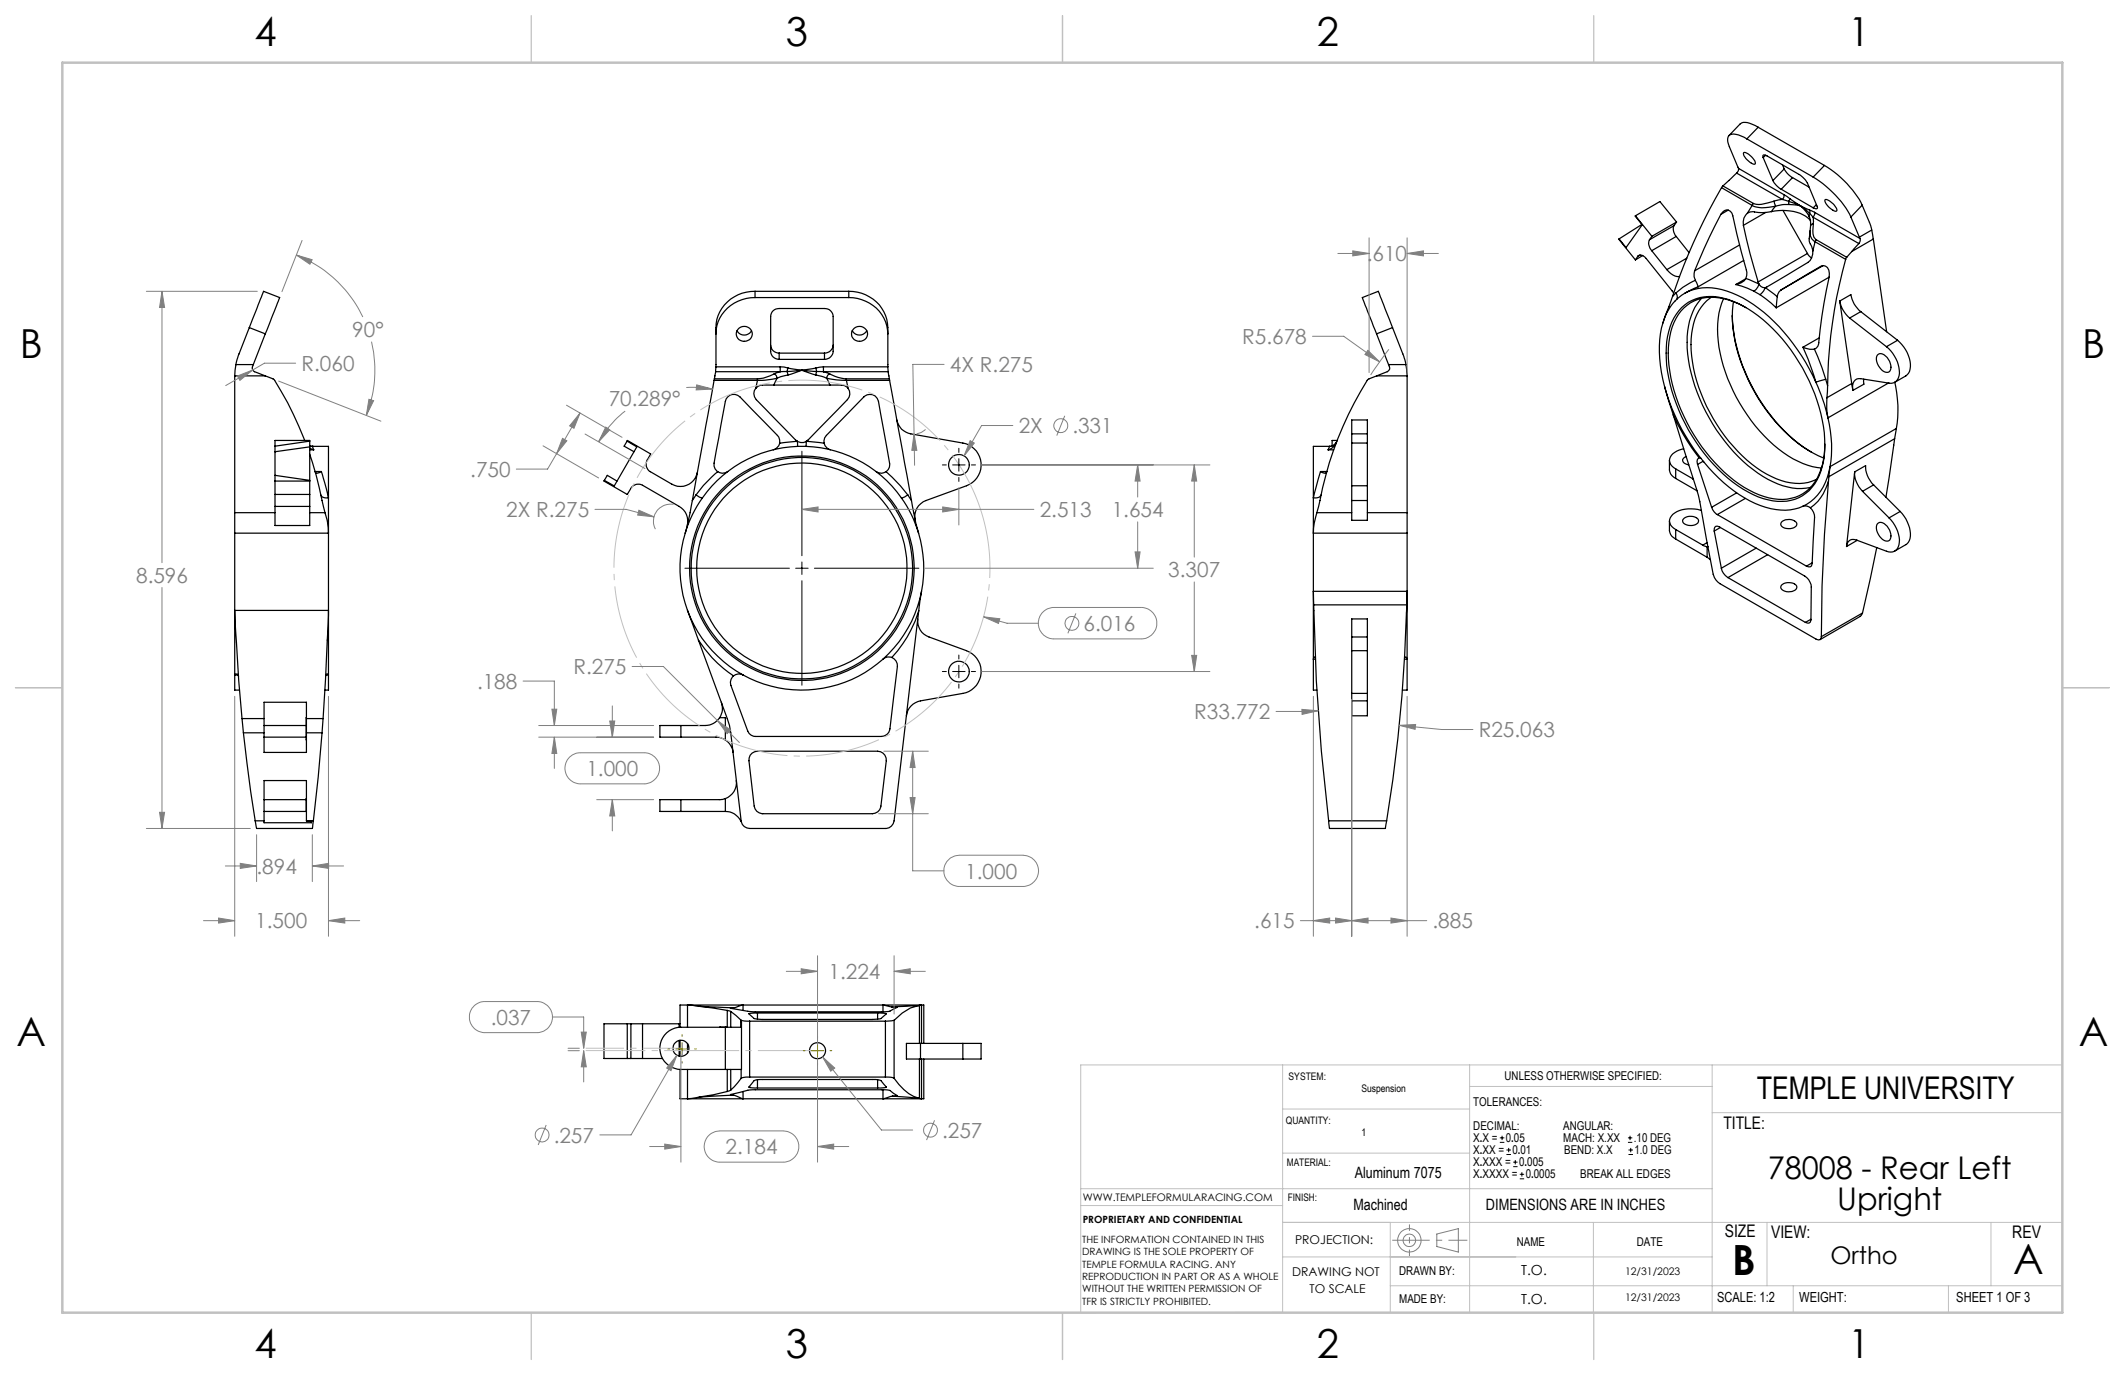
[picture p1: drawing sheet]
<svg xmlns="http://www.w3.org/2000/svg" width="432mm" height="279mm" viewBox="0 0 432 279" stroke-linecap="round" stroke-linejoin="round" font-family="sans-serif">
<g fill="none" stroke="#000" stroke-width=".25">
<path d="M349.8 38.1a118.9 118.9 0 0 0-9.9 22.1M349.8 38.1l6.2 3.6M350.1 37.8l-.3 .3M350.1 37.8l6.2 3.5M352.9 35.2l-2.8 2.6M352.9 35.2l9.3 5.3M353.3 34.2l-.1 .5-.3 .5M353.3 34.2l9.2 5.3M354.3 31a2.33 2.33 0 0 1 2.1 1.5l.3 .8a2.33 2.33 0 0 1-2.2-1.4zM355 28.2l-2.3-.9a1.2 1.2 0 0 0-1.3 .2 1.2 1.2 0 0 0-.3 1.3l2.2 5.4M355 28.2l13.4 7.8M357.3 25.9l-2.3-1a1.54 1.54 0 0 0-1.4 .3l-2.3 2.4"/>
<path d="M357.3 25.9l-2.3 2.3M357.3 25.9l13.4 7.7M358.3 32v-.5l.8 .2 6.7 3.9 1 .9 .5 .7 2 5-.3 .2-.6-.2M358.3 32l2 4.7M358.8 31.5l-.5 .5M360.3 36.7a4.3 4.3 0 0 0 1.7 1.8M362 38.5l6.4 3.7M362.2 33.5l.3 .8M362.5 39.5l1.2 .9M362.5 39.5v.5l-.3 .5M362.5 34.3a4.3 4.3 0 0 0 1.7 1.8M362.5 34.3l-2.2 2.4"/>
<path d="M364.2 36.1l-2.2 2.4M364.2 36.1l3.4 1.9M368.4 36a20.6 20.6 0 0 1 7.7 8.1M370.7 33.6a20.2 20.2 0 0 1 7.7 8.1M370.7 33.6l-2.3 2.4M153.4 59.2a7.7 7.7 0 0 0-7.9 7.4v7.9M153.4 59.2v1.3M153.4 59.2h19.1M172.5 59.2a7.7 7.7 0 0 1 7.9 7.4v7.9M172.5 59.2v1.3M329 48.5l3.3 4.3M332.3 43.9l1.4 1.8-3.3 4.6-1.4-1.8"/>
<path d="M332.3 43.9l3.4 4.1M332.3 43.9l5-2.9 3.4 4.1M332.8 52.1a1.13 1.13 0 0 1 1.7 .4l5.6 7M332.8 52.1l-.5 .7M333.3 51.8l-.5 .3M333.6 45.6l-4.6 2.9M333.8 51.9l-1.5 .9M335.2 48.7a2.01 2.01 0 0 0 .4 2.2M335.6 50.9l3.1 3.9M335.7 48l-.5 .7M338.7 54.8l.4 .4a2.54 2.54 0 0 0 2.2 1M340.1 45.9a2.15 2.15 0 0 0 .5 2.1"/>
<path d="M340.1 45.9l-4.9 2.8M340.6 59.5l.2 .8-.1 .5M340.6 59.5l-.7 .7M340.6 48l-5 2.9M340.6 48l2.6 3.3M340.7 45.1l-5 2.9M340.7 45.1l-.6 .8M342.8 52.5l-4.1 2.3M344.3 55a2.44 2.44 0 0 0 .2 2M344.5 57a13.9 13.9 0 0 0-3.9 2.5M344.5 57l.6 1.3M345.1 58.3l-2.8 1.3"/>
<path d="M349.7 43.6a1.24 1.24 0 0 1 1.3-.9 1.24 1.24 0 0 1 1.1 1.2l2.9 11.5-.2 1.2M349.7 43.6l-2.4 4.6-3 6.8M351.2 42.7l-1.5 .9M352.7 57.8l1.2 .3 2.5 1.1M353.5 49.8l-9.2 5.2M354.3 45.8l1.3 5.7 1.7 5.8M354.3 52.9l-9.2 5.4M354.7 56.7l-2 1.1M354.8 56.6l2.6 1.1M354.8 56.6a2.84 2.84 0 0 1-2.1 1.2M355.1 43.3a2.49 2.49 0 0 0-.8 2.5M356 41.7l-.9 1.6"/>
<path d="M356 41.7l.8 .4 1.2 .1 2.8-.3M356.3 41.3l-.3 .4M356.4 59.2l1.2 .7M357.3 57.3l.1 .4M357.4 57.7a1.35 1.35 0 0 0 1.3 .8M357.4 57.7a2.52 2.52 0 0 1-1 1.5M357.6 59.9l3.3 2.6M358.7 58.5l2.4 1.8M358.7 58.5l-.3 .6-.8 .8M358.8 43.2l-4.5 2.6M359.9 43a8.7 8.7 0 0 1 7.8 1.6l.2 .3M359.9 43a8.2 8.2 0 0 1-3.7 0l-1.1 .3"/>
<path d="M360.5 40.9a6.7 6.7 0 0 1-3.9 .6l-.3-.2M360.5 40.9l.3 1M360.8 41.9l-.9 1.1M361.9 58.9l8-4.7a1.25 1.25 0 0 1 1.4 .1 1.25 1.25 0 0 1 .4 1.3l-1.5 8.7-.6 5.3a1.36 1.36 0 0 1-.9 1.3M361.9 58.9l-.4 .4-.4 1M362.2 40.5l-1.7 .4M362.2 40.5l1.3 .4M362.3 42.8l5 8.7M363.5 40.9l2.3 .9M363.5 40.9v.7M363.5 41.6h-1.3l-1.4 .3M363.5 41.6l2.3 .2"/>
<path d="M363.7 40.4l2.1 1.4M363.7 40.4l-.2 .5M365.8 41.8l1.9 .9M365.8 41.8l1.1 1.1 .7 1M365.8 41.8l1.9 1.6M367.3 51.5l.8 .9M367.3 51.5l-10 5.8M367.6 43.9l.1 .2M367.6 44l.2 .6 .1 1.3M367.7 42.7l1 .4M367.7 42.7v.7M367.7 43.4l-.1 .5"/>
<path d="M367.7 43.4l.7 .7M367.8 47a3.8 3.8 0 0 0 .3 3.1l.3 .9M367.8 47a2.11 2.11 0 0 0 1 2.1M367.9 45.9l-.1 1.1M368.4 51a2.64 2.64 0 0 1-1.1 2.3l-8.6 5.2M368.4 44.1l.1 1.4M368.4 44.1l9.3 5.4M368.5 45.5a3.1 3.1 0 0 0 .6 3.2M368.5 45.5l-.4 .1-.2 .3M368.7 43.1l.1 .4-.4 .6M368.7 43.1l9.3 5.4M368.8 49.1l-.4 1.9"/>
<path d="M368.8 49.1l6.2 3.6M369.1 48.7l-.3 .4M369.1 48.7l6.1 3.6M369.1 41.6l-.7 .6M370.5 54l-8.6 4.9M370.8 40.6a2.33 2.33 0 0 1 2.2 1.4l.2 .5v.4a2.41 2.41 0 0 1-2.1-1.4zM371.7 56.3l-10.8 6.2M375 52.7a102 102 0 0 0-3.6 25.7M375.2 52.3l-.2 .4M376.1 44.1l1.7 4.1M376.3 51.1l-1.1 1.2M377.7 49.5l-1.4 1.6"/>
<path d="M377.8 48.2l.2 .3M378 48.5v.4l-.3 .6M378.4 41.7l1.6 3.8 .3 1.2M378.4 41.7l-2.3 2.4M380.3 46.7l.3 1.9M380.3 46.7l-2.5 1.5M380.6 48.6l-4.3 2.5M380.6 48.6l2.8 18.8M47.7 76.4v27.8M47.7 76.4h6.2M47.9 74.1l-.2 2.3M47.9 74.1h3.6"/>
<path d="M50.7 66.6l-2.3 5.8-.5 1.7M50.7 66.6l2.9-7.4 3.2 1.3-2.9 7.3M50.7 66.6l3.2 1.2M51.5 74.1l-.2 .8 .2 .5 2.4 1M53.9 76.4l1.7 .6a61.9 61.9 0 0 1 6.3 12.5M53.9 67.8l-2.4 6.3M145.1 77.3l-4.4 24.4M145.1 77.3h8.8M145.2 77l-.1 .3M145.2 77h8.7M145.4 75.5l-.2 1.5M145.4 75.5h13.1"/>
<path d="M145.5 74.5l-.1 1M145.5 74.5h13M149.8 67.2a1.69 1.69 0 0 0 2.9 0M150.1 66.7a1.59 1.59 0 0 1 2.2-.1 1.59 1.59 0 0 1 .3 2.1 1.59 1.59 0 0 1-2.1 .5 1.47 1.47 0 0 1-.4-2.5zM153.4 60.5a7.7 7.7 0 0 0-7.9 7.3M153.4 60.5h19.1M153.6 78.9a1.72 1.72 0 0 0 .1 2.3l8.3 8.5M153.9 77.3l-.3 1.6M153.9 77v.3M156.6 70.1a1.69 1.69 0 0 0 1.7 1.7M157.2 78.2h-1a3.1 3.1 0 0 0-2.6 .7M157.2 78.2h11.4"/>
<path d="M157.3 76l-2.2 .8-1.2 .2M157.3 76a.91 .91 0 0 1 .6 .9M157.9 76.9l-2.5 .4h-1.5M157.9 76.9l-.7 1.3M158.3 73a1.69 1.69 0 0 1-1.7-1.6v-7.1a1.63 1.63 0 0 1 1.7-1.6h9.2a1.69 1.69 0 0 1 1.8 1.6v7.1a1.75 1.75 0 0 1-1.8 1.6M158.3 73h9.2M158.3 71.8v1.2M158.3 71.8h9.2M158.5 74.5l1.6 .3M158.5 75.5l-1.2 .5M158.5 74.5v1M159.9 75.5h-1.4"/>
<path d="M159.9 75.5l.2 .7M160.1 76.2l-2.2 .7M160.1 74.8l2.8 .4M160.1 74.8l-.2 .7M162.9 75.2l-2.8 1M162.9 75.2l2.9 1M162.9 75.2l-3 .3M162.9 75.2l3 .3M165.8 74.8l-2.9 .4M165.8 74.8l.1 .7M165.8 76.2l2.2 .7M165.9 75.5l-.1 .7"/>
<path d="M165.9 75.5h1.4M167.3 74.5l-1.5 .3M167.3 75.5l1.3 .5M167.3 74.5v1M167.3 74.5h13.1M167.3 75.5h13.2M167.5 71.8v1.2M168 76.9l.6 1.3M168 76.9l1.9 .3 2.1 .1M168.6 76l1.7 .7 1.7 .3M168.6 76a.91 .91 0 0 0-.6 .9M168.6 78.2h1.4a2.8 2.8 0 0 1 2.3 .7"/>
<path d="M169.3 70.1a1.75 1.75 0 0 1-1.8 1.7M172 77.3l.3 1.6M172 77v.3M172 77.3h8.8M172 77h8.7M172.3 78.9a1.76 1.76 0 0 1-.1 2.3l-8.4 8.5M172.5 60.5a7.7 7.7 0 0 1 7.9 7.3M173.2 67.2a1.69 1.69 0 0 0 2.9 0M173.6 66.7a1.59 1.59 0 0 1 2.1-.1 1.59 1.59 0 0 1 .3 2.1 1.59 1.59 0 0 1-2.1 .5 1.47 1.47 0 0 1-.3-2.5zM180.4 74.5l.1 1M180.5 75.5l.2 1.5M180.7 77l.1 .3"/>
<path d="M180.8 77.3l4.4 24.4M279.7 67.8l2.5 6.3M279.8 76.4l-1.7 .6a70.5 70.5 0 0 0-10.2 25.9l-.3 1.3M279.8 76.4h6.1M282.2 74.1l.1 .2a.83 .83 0 0 1-.4 1.2l-2.1 .9M282.2 74.1h3.5M283 66.6l2.3 5.8 .4 1.7M283 66.6l-2.9-7.4-3.3 1.3 2.9 7.3M283 66.6l-3.3 1.2M285.7 74.1l.2 2.3M285.9 76.4v27.8M337.9 65.6a9.3 9.3 0 0 1 12-6.8 26.9 26.9 0 0 1 13.5 9.8l3.5 5 2.1 4"/>
<path d="M337.9 65.6a24.1 24.1 0 0 0 .3 13M338.2 78.6a39.6 39.6 0 0 0 15.2 21.9 16.1 16.1 0 0 0 10.3 3.1l1.8-.4 .9-.3M338.2 78.6l1.8 5.7M339.9 60.2l-2 5.4M341.7 62.5a8.9 8.9 0 0 1 9.4-1.7 28.4 28.4 0 0 1 14.4 12.8 32.2 32.2 0 0 1 5.3 17.9 11.3 11.3 0 0 1-3.8 8.7 9.1 9.1 0 0 1-8.7 1.1 28 28 0 0 1-13.7-11.5 34 34 0 0 1-6-18 12.7 12.7 0 0 1 3.1-9.3zM345.7 60.6a13.5 13.5 0 0 0-2.9 10.1 36.1 36.1 0 0 0 14.4 25.4 14 14 0 0 0 10.6 3l.1-.1M347.7 60.4a9.8 9.8 0 0 0-4 7.4 29.1 29.1 0 0 0 5.2 18.5 28.1 28.1 0 0 0 12.1 11 9.5 9.5 0 0 0 8.1 .1M350.2 60.7a18.6 18.6 0 0 0-.4 12.3 34.6 34.6 0 0 0 13.6 19.6l2 1.1a13.1 13.1 0 0 0 4.7 1.4M352 64.1a36.2 36.2 0 0 0 12.6 25.3l3.5 2.5M352.2 61.3a27.8 27.8 0 0 0 3 15.7 33.5 33.5 0 0 0 13.2 15.1l2.2 1M354.8 62.5a12.4 12.4 0 0 0-9.8-1.6 9 9 0 0 0-5.7 7.5 27.5 27.5 0 0 0 2.9 16.2 33.5 33.5 0 0 0 13.2 15 11.5 11.5 0 0 0 10.2 1.1 9.5 9.5 0 0 0 4.9-7.2l.3-3.3M361.1 60.3l-.2 2.2"/>
<path d="M366.4 70.6l1 2.3 1.6 4.7M366.4 70.6a3.9 3.9 0 0 0 2.3 .3M368.7 70.9l1.5 3.9 .8 2.2M369 77.6a36.8 36.8 0 0 1 2.4 7.3M369.7 68.7l-3.3 1.9M371 77l-2 .6M371 77l.4 1.4M371.4 78.4l-.2 2.4M373.8 61.2a5.9 5.9 0 0 0 2 3.4M373.8 61.2l2.3-1.3a5.5 5.5 0 0 0 2 3.4M373.8 61.2l2.5 16.7M375.8 64.6l7.5 5.8"/>
<path d="M376.3 77.9l.2 1.4M376.3 77.9l-5.1 2.9M378.1 63.3l-2.3 1.3M378.1 63.3l7.5 5.8M378.7 77v1.1l-2.2 1.2M381.5 72.1a1.1 1.1 0 0 1 1.7 .3 2.66 2.66 0 0 1 .8 3.1 1.45 1.45 0 0 1-2-.8l-.6-1.2a1.55 1.55 0 0 1 .1-1.4zM383.3 70.4a6.4 6.4 0 0 1 2.5 6.4 1.63 1.63 0 0 1-1.9 1.1l-5.8-1a1.47 1.47 0 0 0-1.7 1.9l.1 .5M383.8 77.8l-12.4 7.1M385.6 69.1a6.5 6.5 0 0 1 2.4 6.4l-.7 .9-2.3 1.3a23.4 23.4 0 0 1 .3 9.4M385.6 69.1l-2.3 1.3M55.9 97.8h7M55.9 96.6l7 1"/>
<path d="M62.9 90.6l.6 .1M62.9 92.3a80.2 80.2 0 0 1 2.8 10.6l.3 1.3M62.9 91.1l.8 .3M62.9 90.8l-7 1M62.9 89.6l-7 1.1M62.9 91.4h.8M63.5 90.7l.2 .7M63.5 90.7h3.2v10.5M63.5 90.7h.1M64 95.8h1.3M65.3 95.8l-.9 .4-.4-.4M65.3 95.8l1.4 5.4"/>
<path d="M122.8 97.6l-.1 .2 4.8 2.7a2.93 2.93 0 0 1 1.4-1.9l1-.2 .7 .2 7.4 4.3a3.5 3.5 0 0 1 1.7 3.9M122.8 97.6l.6-1 2 1.2M127.4 89.6l.1-.1 4.7 2.8a3.1 3.1 0 0 0-.9 2.2l.2 .6 .4 .6 4.6 2.7a3.5 3.5 0 0 0 5.2-2.4M127.4 89.6l-.6 1.1 2 1.1M127.4 89.6l2 1.2-4.6 7.9-2-1.1M145.8 95.8a25.6 25.6 0 0 0-4.4 4.8M147.9 95.8a1.72 1.72 0 0 1-2.1 0M158.4 90.1v-.7l-.4-.9-7.6-7.9a1.75 1.75 0 0 0-3 1l-2.3 12.5a1.73 1.73 0 0 0 .7 1.7M158.4 90.1a1.93 1.93 0 0 1-1.3 1.3M162 89.7l-3.6 .4M162 89.7l.1 1M162 89.7a1.67 1.67 0 0 0 1.8 0"/>
<path d="M163.8 89.7l3.7 .4M163.8 89.7v1M167.5 90.1l.1-1.1 .3-.5 7.6-7.9a1.77 1.77 0 0 1 3 1l2.3 12.5a1.68 1.68 0 0 1-.7 1.7M167.5 90.1a1.82 1.82 0 0 0 1.2 1.3M178 95.8a1.72 1.72 0 0 0 2.1 0M180.1 95.8l2.9 2.9 1.5 1.9M182.2 85.3a3.4 3.4 0 0 0 2.9 2.9l10.6 1.8a4.5 4.5 0 0 1 3.7 4.1 4.5 4.5 0 0 1-3 4.6l-8.2 3a3.4 3.4 0 0 0-2.2 4M268.3 95.8l.9 .4 .4-.4M268.3 95.8l-1.4 5.4M268.3 95.8h1.3M269.9 91.4h1.1M270.2 90.7h.1"/>
<path d="M270.2 90.7l-.3 .7M270.2 90.7h-3.3v10.5M271.5 90.1a2.38 2.38 0 0 1-1.6 1.3M271.5 89.9l-.4 .5M271.6 89.7a1.55 1.55 0 0 1-1.4 1M271.7 89.5h-1v1.1M274.7 90v8.7M274.7 88.2v-2.9h3.1v2.9M274.7 98.7h3.1M274.7 90h3.1M274.7 88.2v1.8M274.7 98.7v3"/>
<path d="M274.7 88.2h3.1M277.8 90v8.7M277.8 88.2v1.8M277.8 98.7v3M339.2 93.6v2a2.11 2.11 0 0 0 1.3 1.6M340 84.3l2.3 7.6a72.3 72.3 0 0 1 4.4 17.5l1.5 7.5a3 3 0 0 0 1.3 1.7l19.5 11.3 .5 .1h.3l.3-.6M340 84.3a41.2 41.2 0 0 0 5.3 8.7M340.5 95.3v1.9M340.5 95.3l3.5 2M340.5 97.2l4.3 2.5M342.1 91.2a3.2 3.2 0 0 0-2.9 2.4 2.11 2.11 0 0 0 1.3 1.7M342.6 92.8a.78 .78 0 0 0-.7 .8 .78 .78 0 0 0 .8 .7l.4 .1"/>
<path d="M344 97.3l.1 .1M344.1 97.3h-.1M344.9 94.4l2.9 8.7M345.3 93a.94 .94 0 0 0-.4 1.4M345.3 93l.4 .2M346.1 93.7l-1.2 .7M371.2 80.8v2.2l.2 1.9M371.4 84.9a24 24 0 0 1 .5 9.9M371.5 97.8a9.5 9.5 0 0 1-3.6 5.4M371.5 97.8l-.8 10.7-.5 10.6-.1 10.3M371.6 96.9l-.1 .9M371.9 94.8a10.2 10.2 0 0 1-5.5 8.1"/>
<path d="M371.9 94.8l-.3 2.1M376.9 95.9a5.4 5.4 0 0 0 1.6 3.9M376.9 95.9l2.2-1.3a5.3 5.3 0 0 0 1.6 3.9M376.9 95.9l-1.7 15.2M378.5 99.8l5.4 5.4M380.7 98.5l-2.2 1.3M380.7 98.5l5.4 5.4M385 89.1l-1.8 11.9M385 89.1l-13.4 7.8M385.3 87.1l-.3 2M385.3 87.1l-13.4 7.7M47.7 108.3v15.7"/>
<path d="M47.7 104.2v4.1M47.7 108.3h19M47.7 104.2h8.2M55.9 102.9v3.9h7v-3.9M55.9 102.9v-13.4h7v13.4M55.9 100.5h7M55.9 102.9h7M62.9 104.2h3.1M65.2 100.6a1.38 1.38 0 0 0 1.5 .6M66 104.2a12.4 12.4 0 0 1 .7 4.1M66.7 108.3v15.7M66.7 101.2v7.1"/>
<path d="M139.2 108.3a24.6 24.6 0 0 0 .5 15.7M140.7 101.7l-1.5 6.6M141.4 100.6l.7 .4 .6 .2M141.4 100.6l-.7 1.1M142.7 101.2a23.6 23.6 0 0 0-3.5 7.1M142.7 101.2a24.7 24.7 0 0 1 40.5 0M183.2 101.2a23.6 23.6 0 0 1 3.5 7.1M184.5 100.6l-.7 .4-.6 .2M184.5 100.6l.7 1.1M185.2 101.7l.9 4.6 .6 2M186.7 108.3a24.5 24.5 0 0 1 .6 11.9M266.9 108.3v11.9"/>
<path d="M266.9 101.2v7.1M266.9 108.3h19M267.6 104.2a13.3 13.3 0 0 0-.7 4.1M267.6 104.2h7.1M268.4 100.6a1.31 1.31 0 0 1-1.5 .6M274.7 101.7v4h3.1v-4M274.7 101.7h3.1M277.8 104.2h8.1M285.9 108.3v11.9M285.9 104.2v4.1M339.2 105.9v2a2.11 2.11 0 0 0 1.3 1.6M340.5 107.6v1.9"/>
<path d="M340.5 107.6l5.5 3.2M340.5 109.5l6.4 3.7M342.1 105.5a2.17 2.17 0 0 1 3 .1 .88 .88 0 0 1-.9 1.1 1.85 1.85 0 0 1-2.3-.8zM345.7 103.7a6.5 6.5 0 0 0-5.8 .8 1.76 1.76 0 0 0 .6 3.1M346 110.8l.9 .3M346.9 110.3l-.9 .5M346.9 113.2l.6 .5M346.9 111.1h.1M346.9 111.1v2.1M347.8 103.1a2.61 2.61 0 0 0 1.2 1.5M348.3 107.9l.1-.8 .3-.2 .7 .2 17.3 10a2.76 2.76 0 0 1 1.4 2.2l-.1 6.7-.2 .4-.2 .2-.7-.1M348.3 107.9l1.5 7.6"/>
<path d="M349 104.6l18.1 10.4M349.6 107.2l-1.3 .7M349.8 115.5a2.9 2.9 0 0 0 1.3 1.9M351.1 117.4l15.8 9.1M352.9 100.2l-5.1 2.9M354.6 101.3l-5.6 3.3M356.9 111.4l-7.1 4.1M359.2 112.7l-8.1 4.7M362 106.1a2.09 2.09 0 0 1 3.1 .3 1.6 1.6 0 0 1-2.1 1l-.3-.1a.79 .79 0 0 1-.7-1.2zM362 118.9a2.31 2.31 0 0 1 3.1 .1 .92 .92 0 0 1-1 1.2 1.91 1.91 0 0 1-2.3-.8zM366.4 102.9a1.6 1.6 0 0 1 1.5 .3M367.9 103.2a2.71 2.71 0 0 1 .8 1.9l-.5 9.4-.1 .5-.3 .2-.7-.2"/>
<path d="M368.2 114.4l-1.1 .6M377.4 109.8l-2.2 1.3M381.4 111.3l-2.9 13.3M381.5 106.4a1.1 1.1 0 0 1 1.7 .2 2.66 2.66 0 0 1 .8 3.2 1.47 1.47 0 0 1-2-.8l-.6-1.2-.1-.8zM383.9 105.2a6.1 6.1 0 0 1 1.8 5.9 1.7 1.7 0 0 1-2.4 .9l-6-2.3a1.39 1.39 0 0 0-2.1 1.4M386.1 103.9a6.4 6.4 0 0 1 1.9 5.9l-.5 .7-2.5 1.5M386.1 103.9l-2.2 1.3M47.7 124l.8 14.3 .7 7.7M47.7 137.2l.3-.3 .3 .1 .2 .4M47.7 124v13.2M47.7 137.2v3h.9M47.7 124h19"/>
<path d="M47.7 137.2h.7M66.3 137.2h.4M66.7 124l-1 22M66.7 137.2l-.2-.3-.3 .4M66.7 124v13.2M66.7 137.2v3h-.7M139.7 124l2.2 6.1M139.7 124a24.9 24.9 0 0 0 11.3 13.2M141.9 130.1a24.5 24.5 0 0 0 7.1 7.2M141.9 130.1l6.3 17.3 2.4 19.4M151 137.2a1.73 1.73 0 0 0-2 .1M179.4 133.9a24.9 24.9 0 0 1-28.4 3.3"/>
<path d="M181.2 133.6a1.69 1.69 0 0 0-1.8 .3M181.2 133.6a1.83 1.83 0 0 1 1.2 1.8l-1.6 12.7a1.71 1.71 0 0 1-1.7 1.5h-25.6a1.7 1.7 0 0 1-1.6-1l-3.4-9.3a1.73 1.73 0 0 1 .5-2M186.5 125.8a3.5 3.5 0 0 0 2.3 3.6l7.6 2.8a4.5 4.5 0 0 1 3 4.6 4.5 4.5 0 0 1-3.7 4.1l-8.7 1.5a3.5 3.5 0 0 0-2.8 3.1M186.7 124.1a24.1 24.1 0 0 1-5.5 9.5M186.7 124.1l-5 42.7a1.77 1.77 0 0 1-1.8 1.5h-27.6a1.74 1.74 0 0 1-1.7-1.5M187.3 120.2a25.1 25.1 0 0 1-7.9 13.7M187.3 120.2l-.6 3.9M266.9 120.2v2.7M266.9 120.2v13.7M266.9 133.9v6.3h.7M266.9 120.2h19M266.9 133.9h.4"/>
<path d="M266.9 122.9a625.9 625.9 0 0 0 1.6 29.7l1.5 14.2M266.9 122.9h19M267.3 133.6l-.2-.1-.2 .4M274.7 132.2v8.7M274.7 129.4v-3.6h3.1v3.6M274.7 132.2h3.1M274.7 129.4v2.8M274.7 129.4h3.1M277.8 132.2v8.7M277.8 129.4v2.8M285.4 133.7l.3-.2 .2 .4M285.4 133.9h.5"/>
<path d="M285.9 122.9l-.1 1.1a317.3 317.3 0 0 1-4 42.8M285.9 120.2v2.7M285.9 120.2v13.7M285.9 133.9v6.3h-.9M368 125.8l-1.1 .7M378 125.3l-8.1 4.7M378.5 124.6l-.5 .6M378.5 124.6l-8.4 4.8M49.2 146l.3 2.9M49.2 146h4.5M49.5 148.9l1.4 12 1 5.9M49.5 148.9h4.2"/>
<path d="M53.7 147.4h8.5M53.7 149.8h8.5M53.7 149.8v3.1h8.6v-2.5M53.7 147.4v2.4M62.2 149.8l.1 .6M62.2 147.4v2.4M62.3 145.8v-3.1h-8.6v4.7M62.3 145.8l-.1 1.6M62.3 146h3.4M62.3 145.8v4.6M62.3 148.9h3.1M65.4 148.9l-.7 9-1 8.9"/>
<path d="M65.7 146l-.3 2.9M138.4 147.4h-4.3v2.4h4.3M138.4 149.8h7.3l.8 .1 .9 .5M138.4 147.4v2.4M146.2 145.8a3.5 3.5 0 0 1-2.9 1.6h-4.9M146.2 145.8h1.2v4.6M146.6 142.7a3.4 3.4 0 0 1-.4 3.1M147.4 150.4a3.5 3.5 0 0 1 1.5 2.5M149.6 158.6a3.4 3.4 0 0 1-2.2 3.7M152.8 153l1.1-.4h24.4a1.79 1.79 0 0 1 1.8 2l-1.1 9.2a1.71 1.71 0 0 1-1.7 1.5h-22.3a1.83 1.83 0 0 1-1.8-1.5l-1-9.2 .2-1.1zM274.7 142.4v3.1h3.1v-3.1M274.7 140.9h3.1"/>
<path d="M274.7 140.9v1.5M274.7 142.4h3.1M277.8 140.9v1.5M51.9 166.8l.2 1.5h11.4l.2-1.5M51.9 166.8h1.8M53.7 164.9h8.5M53.7 162.5h8.5M53.7 164.9v2.3h9.6v-.4M53.7 162.5v2.4M62.2 164.9h.1M62.2 162.5v2.4M62.3 162.3v-3.7h-8.6v3.9"/>
<path d="M62.3 162.3l-.1 .2M62.3 164.9v1.9h1M62.3 162.3v2.6M62.3 166.8h1.4M63.3 166.8h.1M138.4 162.5h-4.3v2.4h4.3M138.4 164.9h9M138.4 162.5v2.4M147.4 164.9a3.7 3.7 0 0 1 3.2 1.9M147.4 162.3l-.9 .2h-8.1M147.4 162.3v2.6M270 166.8l.2 1.5h11.3l.3-1.5"/>
<path d="M270 166.8h11.8M127.5 208v7.1M128.2 208h2.4M128.2 215.1h2.4M128.2 208h-5.5v7.1h5.5M128.2 208v7.1M130.6 208h7.6M130.6 208v7.1M130.6 215.1h4M138 208v.7M138 211.4v3.2M138.2 217.3v6h1.5"/>
<path d="M138.2 211.4v3.2M139.7 204.2l2.2 .3M139.7 204.2h11.3M139.7 204.2h-1.5v4.5M139.7 204.2v4.5M139.7 212.1v1.9M139.7 217.3v6M141.9 204.5l5.9 .8M141.9 204.5l7.1 .3M146.2 208.7h.1M147.4 208.7h3.1v-1h.2v9.6h-3.3M147.4 208.7h.1"/>
<path d="M147.4 208.7h-9a4.3 4.3 0 0 0-4.3 4.3 4.3 4.3 0 0 0 4.3 4.3h9M147.4 208.7v8.6M147.8 205.3l.7 .2M147.8 205.3v3.4M147.8 217.3v4.5M148.5 205.5l2.1 1.8M148.5 205.5v3.2M148.5 217.3v4.2M150.6 219.1l-2.1 2.4M150.6 207.3l1.7 .2M150.6 207.3v.4M150.6 217.3v1.8"/>
<path d="M151 204.2h28.4M151 204.2l-2 .6M151 204.2v1.1M152.2 206l1 1 1.6 .2h22.5l1.7-.2 1.1-1M152.3 218.9h-1.2l-.5 .2M152.3 218.9h27.6M152.3 207.5v11.4M152.3 207.5h27.6M153.9 205.8l-1.7 .2M153.9 205.8h24.4M153.9 205.8v1.3M153.9 219.4v1.7"/>
<path d="M178.3 205.8l1.8 .2M178.3 205.8v1.3M178.3 219.4v1.7M179.4 204.2l1.8 .4M179.4 204.2h7.9M179.4 204.2v1.4M179.9 218.9h1.1l.7 .2M179.9 207.5v11.4M181.2 204.6l1.2 .1-.8 .3a3.1 3.1 0 0 1-2.5 .6h-26l-4.7-.7 .6-.1M181.7 219.1a9.8 9.8 0 0 0 4.9 4M181.7 207.3l-1.8 .2M181.7 207.3v11.8"/>
<path d="M186.7 204.3l-5.5 .3M186.7 204.3l-1.7 .5-1.7 1-1.6 1.5M186.8 204.3h-.1M186.8 204.3v7.7M186.8 215.2v8M187 212h-2.8v3.2h2.8M187 212v3.2M187 212h8.7M187 215.2h8.7M187.3 204.2l-.5 .1M187.3 204.2h.4v7.8M187.3 204.2v7.8"/>
<path d="M187.3 215.2v8.1M187.7 215.2v8.1h-.4M195.7 212h3.7v3.2h-3.7M195.7 212v3.2M139.7 223.3h11.3M142.1 222.9l-2.4 .4M147.8 221.8l-2.8 .7-2.9 .4M148.4 222.4l3.7-.9 .8-.1h26.9a1.96 1.96 0 0 1 1.8 .8l.7 .5M148.5 222.5h.5M148.5 221.5l-.7 .3M149 222.5l-6.9 .4M149 222.5l2 .8"/>
<path d="M151 223.3h28.4M151 221.8v1.5M152.2 220.9l1-1.3 1.2-.2h23.6a1.49 1.49 0 0 1 1.5 .8l.6 .7M152.2 220.9h.1M152.2 220.9l1.7 .2M153.9 221.1h24.4M179.4 223.3h7.9M179.4 221.4v1.9M180.1 220.9l-1.8 .2M181.3 222.7l5.3 .4M181.3 222.7l-1.9 .6M182.3 222.7h-1"/>
<path d="M186.6 223.1l.2 .1M186.8 223.2l.5 .1"/>
<circle cx="194.8" cy="94.5" r="2.11"/>
<circle cx="162.9" cy="115.5" r="22.8"/>
<circle cx="162.9" cy="115.4" r="22.5"/>
<circle cx="162.9" cy="115.5" r="21.4"/>
<circle cx="194.8" cy="136.5" r="2.11"/>
<circle cx="138.4" cy="213" r="1.64"/>
<circle cx="166.1" cy="213.5" r="1.63"/>
</g>
<g fill="none" stroke="#808080" stroke-width=".2">
<path d="M29.7 59.2h22.6M32.9 59.2v55.1M32.9 59.2l.5 3.3h-1zM60.2 51.8l3.2 1-.4 .9zM60.2 51.8a25.3 25.3 0 0 1 13.5 12.6M61.4 48.9l-4.1 10.4M271.9 51.5h6.3M274.9 51l3.3 .5-3.3 .5zM278.2 48.3v27.4M285.9 51.5l3.3-.5v1zM285.9 48.3v26.9M285.9 51.5h6.4"/>
<path d="M48.2 76.4l3.2-1.2-2.6 2.1zM51.4 75.2l-5.5 3.2M56.6 77.4l20.8 8.2M60.1 73.8h-6.4l-2.3 1.4M75.5 69.4a25.2 25.2 0 0 1-1.1 15M139.5 78.7a22.4 22.4 0 0 1 5.3 .4M141.6 78.2l3.2 .9-3.3 .1zM191.8 74h-6.3l.2 14.2M266.7 68.3h6.3l7.3 5.2M278 71.2l2.3 2.3-2.9-1.5zM282.2 71l-3.7 5.2M75 81.1l.9 .3-1.5 3z"/>
<path d="M110.3 90.6l11.3 6.5M113.1 92.2l-1.8 3.1h-6.4M114.3 89.1l.9 .5-2.1 2.6zM115.1 82.3l11.3 6.6M117.9 83.9l-4.8 8.3M117.9 83.9l-1.3 3.1-.9-.5zM118.9 88.2l12.2 7M123.1 86.8l.8 .5-2.3 2.5zM127 83.5a21.5 21.5 0 0 0-5.4 6.3M185.7 88.2l.1 6.3M185.7 88.2l.6 3.3h-1zM188.1 87.2a3.2 3.2 0 0 1-1.8 1"/>
<path d="M194.8 99.1v7.6M197.1 89.5l.9 .5-2.1 2.6zM199.5 94.5h46.4M205.8 86.5h-6.3l-3.6 6.1M216.4 84.5l-1.7 4M231.2 94.5v6.5M231.2 94.5l.5 3.3h-1.1zM242.7 94.5l.5 3.3h-1.1zM242.7 94.5v18.7M32.9 119.4v48.9M120.9 103.5h6.3l5.7 1.5M129.8 103.7l3.1 1.3-3.3-.3z"/>
<path d="M136.9 102.5a3.5 3.5 0 0 0-3.4 1.3 3.5 3.5 0 0 0-.3 3.7M162.9 103.5h47.2M162.9 103.5l3.3-.5v1zM188 115.5h46.4M191.6 103l3.2 .5-3.2 .5zM230.6 112.1h1.1l-.5 3.4zM231.2 106v9.5M242.7 118.3v18.2M106.3 138.4h6.3v9M128.4 135.4h6.4l11 11M199.5 136.5h46.4M199.8 125.3l3.4 .4-.3 1z"/>
<path d="M199.8 125.3l4.8 1.3h6.4M211.7 124.6a3.1 3.1 0 0 1 2.5-1.2h17.7a3.2 3.2 0 0 1 3.2 3.2 3.2 3.2 0 0 1-3.2 3.2h-17.7a3.2 3.2 0 0 1-2.9-1.8 3.2 3.2 0 0 1 .4-3.4zM218.6 124.6l-1.6 4.1M242.1 133.2h1.1l-.5 3.3zM47.7 141.5v48.8M66.7 141.5v48.8M109.5 149.8h23.3M109.5 147.4h23.3M112.1 144.1h1l-.5 3.3zM112.6 149.8v6.3M112.6 149.8l.5 3.3h-1zM115.7 153.9a3.3 3.3 0 0 1 2.3-.9h12.9a3.2 3.2 0 0 1 3.1 3.1 3.2 3.2 0 0 1-3.1 3.2h-12.9a3.2 3.2 0 0 1-2.9-1.9 3.2 3.2 0 0 1 .6-3.5z"/>
<path d="M123.9 146.5h1l-.5 3.3zM124.4 143.4v6.4M145.8 146.4l4.4 4.5M145.8 146.4l2.7 2-.8 .7zM179.6 152.6h9M185.5 152.6v24.4h6.3M185.5 152.6l.4 3.4h-1zM264.5 144.1l3.4 .3-3.3 .8zM266.9 141.5v48.8M267.9 144.4l-2.3 .2h-6.3M274.7 142.2v48.1M284.3 147.4l3.4-.2-.2 1z"/>
<path d="M284.3 147.4l8.6 .8h6.4M285.9 141.5v48.8M29.7 168.3h21.2M32.4 165.1h1l-.5 3.2zM45.8 176h6.3M48.8 175.4l3.3 .6-3.3 .5zM52.1 169.6v9.5M63.5 169.6v9.5M63.5 176h6.3M63.5 176l3.3-.6v1.1zM121.2 162.5h11.6M124.4 162.5v6.3"/>
<path d="M124.4 162.5l.5 3.3h-1zM178.5 165.3h10.1M184.9 162.1h1l-.4 3.2zM194.9 173.8h13a3.2 3.2 0 0 1 3.1 3.2 3.2 3.2 0 0 1-3.1 3.1h-13M194.9 173.8a3.2 3.2 0 0 0-3.1 3.2 3.2 3.2 0 0 0 3.1 3.1M41.3 187.1h6.4M44.4 186.5l3.3 .6-3.3 .5zM66.7 187.1h6.4M66.7 187.1l3.4-.6v1.1zM159.8 197.4h6.3M162.8 196.8l3.3 .6-3.3 .5zM166.1 194.2v18"/>
<path d="M181.7 194.2v11.9M181.7 197.4h6.3M181.7 197.4l3.3-.6v1.1zM264.2 187.1h25.7M266.9 187.1l3.3-.6v1.1zM271.4 186.5l3.3 .6-3.3 .5zM274.7 187.1l3.3-.6v1.1zM282.6 186.5l3.3 .6-3.3 .5zM96.3 204.5a3.1 3.1 0 0 1 2.2-1h10.6a3.2 3.2 0 0 1 3.2 3.2 3.2 3.2 0 0 1-3.2 3.1h-10.6a3.2 3.2 0 0 1-2.9-1.9 3.2 3.2 0 0 1 .7-3.4zM112.3 206.7h6.3v6.3M115.4 213h2.3M115.4 213.5h2.3"/>
<path d="M118.1 209.7h1l-.5 3.3zM118.6 213.5l.5 3.3h-1zM118.6 213.5v6.4M137.5 214.4l-9.3 16.2h-6.3M137.5 214.4l-1.2 3.2-.8-.6zM138.4 214.3v21.8M166.1 214.8v21.3M167.1 214.8l12 14.8h6.4M167.1 214.8l2.5 2.2-.8 .7zM111 228.6l-1.6 4.1M132 233h6.4M135.1 232.5l3.3 .5-3.3 .5z"/>
<path d="M143.8 231a3.4 3.4 0 0 1 2.5-1.2h12.9a3.2 3.2 0 0 1 3.1 3.2 3.2 3.2 0 0 1-3.1 3.1h-12.9a3.2 3.2 0 0 1-2.9-1.8 3.2 3.2 0 0 1 .4-3.3zM166.1 233h6.4M166.1 233l3.3-.5v1zM189.9 227.6l-1.6 4.1M292 250.8l4.3-1.1v4.7l-4.3-1.1z"/>
<circle cx="215.5" cy="86.5" r="1.42"/>
<circle cx="217.8" cy="126.7" r="1.41"/>
<circle cx="110.2" cy="230.6" r="1.41"/>
<circle cx="189.1" cy="229.6" r="1.42"/>
<circle cx="286.4" cy="252" r="2.39"/>
<circle cx="286.4" cy="252" r="1.26"/>
</g>
<g fill="none" stroke="#000" stroke-width=".2">
<path d="M162.9 91.7v21.2M191.5 94.5h.8M193.6 94.5h2.5M194.8 91.1v.8M194.8 93.2v2.5M194.8 97v.8M197.4 94.5h.8M139.2 115.5h21.2M161.7 115.5h2.5M162.9 114.2v2.5M162.9 118v21.2M165.5 115.5h21.2"/>
<path d="M191.5 136.5h.8M193.6 136.5h2.5M194.8 133.1v.8M194.8 135.2v2.5M194.8 139v.8M197.4 136.5h.8M304.8 232.1h.9M304.8 231.2h.9M305.2 230.8v.9M306.1 234.6h.9M306.1 233.7h.9M306.6 233.3v.8"/>
<path d="M307.5 237.1h.9M307.5 236.1h.9M307.9 235.7v.9M308.8 239.5h.9M308.8 238.6h.9M309.2 238.2v.9M330.8 232.1h.9M330.8 231.2h.9M330.9 234.6h.9M330.9 233.7h.9M331.2 230.8v.9M331.4 233.3v.8"/>
</g>
<path d="M199.5 104.3a38.2 38.2 0 0 0-64-15.4 38.2 38.2 0 0 0 17.6 63.4 38.2 38.2 0 0 0 46.9-46.1l-.5-1.9" fill="none" stroke="#c0c0c0" stroke-width=".2" stroke-dasharray="15.2 1.3 1.3 1.3" stroke-dashoffset="1.9" stroke-linecap="butt"/>
<path d="M282.9 252h15.3" fill="none" stroke="#808080" stroke-width=".2" stroke-dasharray="15.2 1.3 1.3 1.3" stroke-dashoffset="7.6" stroke-linecap="butt"/>
<path d="M286.4 248.8v6.4" fill="none" stroke="#808080" stroke-width=".2" stroke-dasharray="15.2 1.3 1.3 1.3" stroke-dashoffset="13.9" stroke-linecap="butt"/>
<path d="M138.4 213h-19.4" fill="none" stroke="#c0c0c0" stroke-width=".2" stroke-dasharray="15.2 1.3 1.3 1.3" stroke-dashoffset="7.5" stroke-linecap="butt"/>
<path d="M166.1 213.5h-47.1" fill="none" stroke="#c0c0c0" stroke-width=".2" stroke-dasharray="15.2 1.3 1.3 1.3" stroke-dashoffset="3.1" stroke-linecap="butt"/>
<path d="M135.7 213.1h.4M137.3 213.1h2.6M138.6 210.3v.3M138.6 211.9v2.5M138.6 215.7v.3M141.1 213.1h.4M163.2 213.5h.4M164.9 213.5h2.5M166.1 210.6v.4M166.1 212.2v2.6M166.1 216v.4M168.7 213.5h.3" fill="none" stroke="#808000" stroke-width=".2"/>
<g fill="none" stroke="#c0c0c0" stroke-width=".2">
<path d="M260.6 216.4v50.3h-41v-50.3h199.5M298.6 216.4v50.3M347.9 216.4v50.3M260.6 234.3h38M260.6 225.4h38M298.6 220.8h49.3M347.9 226.1h71.2M219.6 241.5h128.3M219.6 245h41M260.6 248.4h158.5M260.6 255.4h87.3M282.5 248.4v18.3"/>
<path d="M323.8 248.4v18.3M359.1 248.4v12.9M404.6 248.4v12.9M282.5 261.3h136.6M364.4 261.3v5.4M395.9 261.3v5.4"/>
</g>
<path d="M108 3.2v9.5M215.9 3.2v9.5M323.8 3.2v9.5M3.1 139.7h9.6M419.1 139.7h9.5M108 266.7v9.6M215.9 266.7v9.6M323.8 266.7v9.6" fill="none" stroke="#c0c0c0" stroke-width=".25"/>
<path d="M12.7 12.7h406.4v254h-406.4z" fill="none" stroke="#c0c0c0" stroke-width=".5"/>
<g fill="#808080">
<path d="M114.3 89.1l.9 .5-2.1 2.6zM117.9 83.9l-1.3 3.1-.9-.5zM141.6 78.2l3.2 .9-3.3 .1zM123.1 86.8l.8 .5-2.3 2.5zM197.1 89.5l-1.2 3.1 2.1-2.6zM124.4 162.5l.5 3.3h-1zM123.9 146.5h1l-.5 3.3zM185.7 88.2l-.4 3.3h1zM129.8 103.7l-.2 1 3.3 .3zM184.9 162.1h1l-.4 3.2zM185.5 152.6l.4 3.4h-1zM112.1 144.1h1l-.5 3.3zM112.6 149.8l.5 3.3h-1zM145.8 146.4l1.9 2.7 .8-.7zM191.6 103l3.2 .5-3.2 .5zM162.9 103.5l3.3-.5v1zM230.6 112.1h1.1l-.5 3.4zM231.2 94.5l.5 3.3h-1.1zM242.7 94.5l.5 3.3h-1.1zM242.1 133.2h1.1l-.5 3.3zM75 81.1l.9 .3-1.5 3zM60.2 51.8l3.2 1-.4 .9zM48.2 76.4l.6 .9 2.6-2.1zM48.8 175.4l3.3 .6-3.3 .5zM63.5 176l3.3-.6v1.1zM44.4 186.5l3.3 .6-3.3 .5zM66.7 187.1l3.4-.6v1.1zM32.4 165.1h1l-.5 3.2zM32.9 59.2l.5 3.3h-1zM135.1 232.5l3.3 .5-3.3 .5zM166.1 233l3.3-.5v1zM162.8 196.8l3.3 .6-3.3 .5zM181.7 197.4l3.3-.6v1.1zM167.1 214.8l1.7 2.9 .8-.7zM137.5 214.4l-2 2.6 .8 .6zM274.9 51l3.3 .5-3.3 .5zM285.9 51.5l3.3-.5v1zM278 71.2l-.6 .8 2.9 1.5zM264.5 144.1l.1 1.1 3.3-.8zM284.3 147.4l3.2 .8 .2-1zM266.9 187.1l3.3-.6v1.1zM271.4 186.5l3.3 .6-3.3 .5zM282.6 186.5l3.3 .6-3.3 .5zM274.7 187.1l3.3-.6v1.1z"/>
<path d="M199.8 125.3l3.1 1.4 .3-1zM118.1 209.7h1l-.5 3.3zM118.6 213.5l.5 3.3h-1z"/>
</g>
<g font-size="8.5">
<text x="352" y="259">B</text>
<text x="409.1" y="258.9">A</text>
</g>
<g font-size="8.1">
<text x="51.7" y="9.3">4</text>
<text x="159.7" y="9.3">3</text>
<text x="267.6" y="9.3">2</text>
<text x="375.6" y="9.3">1</text>
<text x="4" y="72.8">B</text>
<text x="423.1" y="72.8">B</text>
<text x="3.3" y="212.5">A</text>
<text x="422.4" y="212.5">A</text>
<text x="51.7" y="276">4</text>
<text x="159.7" y="276">3</text>
<text x="267.6" y="276">2</text>
<text x="375.6" y="276">1</text>
</g>
<g font-size="6.3">
<text x="357" y="223.3">TEMPLE UNIVERSITY</text>
<text x="359.2" y="239.5">78008 - Rear Left</text>
<text x="373.3" y="245.9">Upright</text>
</g>
<text font-size="4.9" x="371.9" y="256.9">Ortho</text>
<g font-size="4.2" fill="#808080">
<text x="277.7" y="53.1">.610</text>
<text x="71.6" y="68.5">90°</text>
<text x="252.4" y="69.9">R5.678</text>
<text x="61.3" y="75.4">R.060</text>
<text x="193" y="75.6">4X R.275</text>
<text x="123.7" y="82.6">70.289°</text>
<text x="207" y="88">2X</text>
<text x="217.9" y="88">.331</text>
<text x="95.6" y="96.9">.750</text>
<text x="102.9" y="105.1">2X R.275</text>
<text x="211.3" y="105.1">2.513</text>
<text x="225.9" y="105.1">1.654</text>
<text x="27.7" y="118.4">8.596</text>
<text x="237.4" y="117.3">3.307</text>
<text x="220.2" y="128.2">6.016</text>
<text x="116.5" y="137">R.275</text>
<text x="96.9" y="140">.188</text>
<text x="242.7" y="146.2">R33.772</text>
<text x="300.5" y="149.8">R25.063</text>
<text x="119.2" y="157.7">1.000</text>
<text x="52.1" y="177.5">.894</text>
<text x="196.1" y="178.5">1.000</text>
<text x="51.9" y="188.6">1.500</text>
<text x="254.9" y="188.6">.615</text>
<text x="291.1" y="188.6">.885</text>
<text x="168.3" y="198.9">1.224</text>
<text x="99.7" y="208.3">.037</text>
<text x="112.5" y="232.2">.257</text>
<text x="191.4" y="231.2">.257</text>
<text x="147.4" y="234.6">2.184</text>
</g>
<g font-size="3.5">
<text x="350.2" y="229.5">TITLE:</text>
<text x="350.5" y="251.4">SIZE</text>
<text x="359.9" y="251.5">VIEW:</text>
<text x="408.9" y="251.6">REV</text>
</g>
<g font-size="3.2">
<text x="275.3" y="239.5">Aluminum 7075</text>
<text x="275" y="245.8">Machined</text>
<text x="301.9" y="245.8">DIMENSIONS ARE IN INCHES</text>
</g>
<g font-size="2.8">
<text x="309.1" y="259.1">T.O.</text>
<text x="309.1" y="264.9">T.O.</text>
<text x="348.9" y="264.6">SCALE: 1:2</text>
<text x="365.6" y="264.6">WEIGHT:</text>
<text x="397.5" y="264.6">SHEET 1 OF 3</text>
</g>
<g font-size="2.5">
<text x="305.7" y="219.4">UNLESS OTHERWISE SPECIFIED:</text>
<text x="299.4" y="224.6">TOLERANCES:</text>
<text x="299.4" y="229.6">DECIMAL:</text>
<text x="299.4" y="232.1">X.X = 0.05</text>
<text x="317.6" y="232.1">MACH: X.XX</text>
<text x="317.7" y="229.6">ANGULAR:</text>
<text x="332" y="232.1">.10 DEG</text>
<text x="299.4" y="237">X.XXX = 0.005</text>
<text x="299.4" y="239.5">X.XXXX = 0.0005</text>
<text x="299.4" y="234.5">X.XX = 0.01</text>
<text x="317.8" y="234.5">BEND: X.X</text>
<text x="321.1" y="239.5">BREAK ALL EDGES</text>
<text x="332.1" y="234.5">1.0 DEG</text>
<text x="263.2" y="252.8">PROJECTION:</text>
<text x="308.2" y="253.2">NAME</text>
<text x="332.6" y="253.2">DATE</text>
<text x="262.6" y="259.2">DRAWING NOT</text>
<text x="266.1" y="262.7">TO SCALE</text>
<text x="284.3" y="259.1">DRAWN BY:</text>
<text x="284.3" y="264.7">MADE BY:</text>
</g>
<g font-size="2.1">
<text x="261.9" y="219.4">SYSTEM:</text>
<text x="276.6" y="221.9">Suspension</text>
<text x="261.3" y="228.4">QUANTITY:</text>
<text x="276.6" y="230.8">1</text>
<text x="261.5" y="237">MATERIAL:</text>
<text x="220" y="244.1">WWW.TEMPLEFORMULARACING.COM</text>
<text x="261.7" y="244">FINISH:</text>
<text x="330.2" y="259.1">12/31/2023</text>
<text x="330.2" y="264.3">12/31/2023</text>
</g>
<g font-size="2">
<text x="220" y="248.5">PROPRIETARY AND CONFIDENTIAL</text>
<text x="219.9" y="252.5">THE INFORMATION CONTAINED IN THIS</text>
<text x="219.9" y="255.1">DRAWING IS THE SOLE PROPERTY OF</text>
<text x="219.9" y="257.6">TEMPLE FORMULA RACING. ANY</text>
<text x="219.9" y="260.1">REPRODUCTION IN PART OR AS A WHOLE</text>
<text x="219.9" y="262.6">WITHOUT THE WRITTEN PERMISSION OF</text>
<text x="219.9" y="265.2">TFR IS STRICTLY PROHIBITED.</text>
</g>
</svg>
